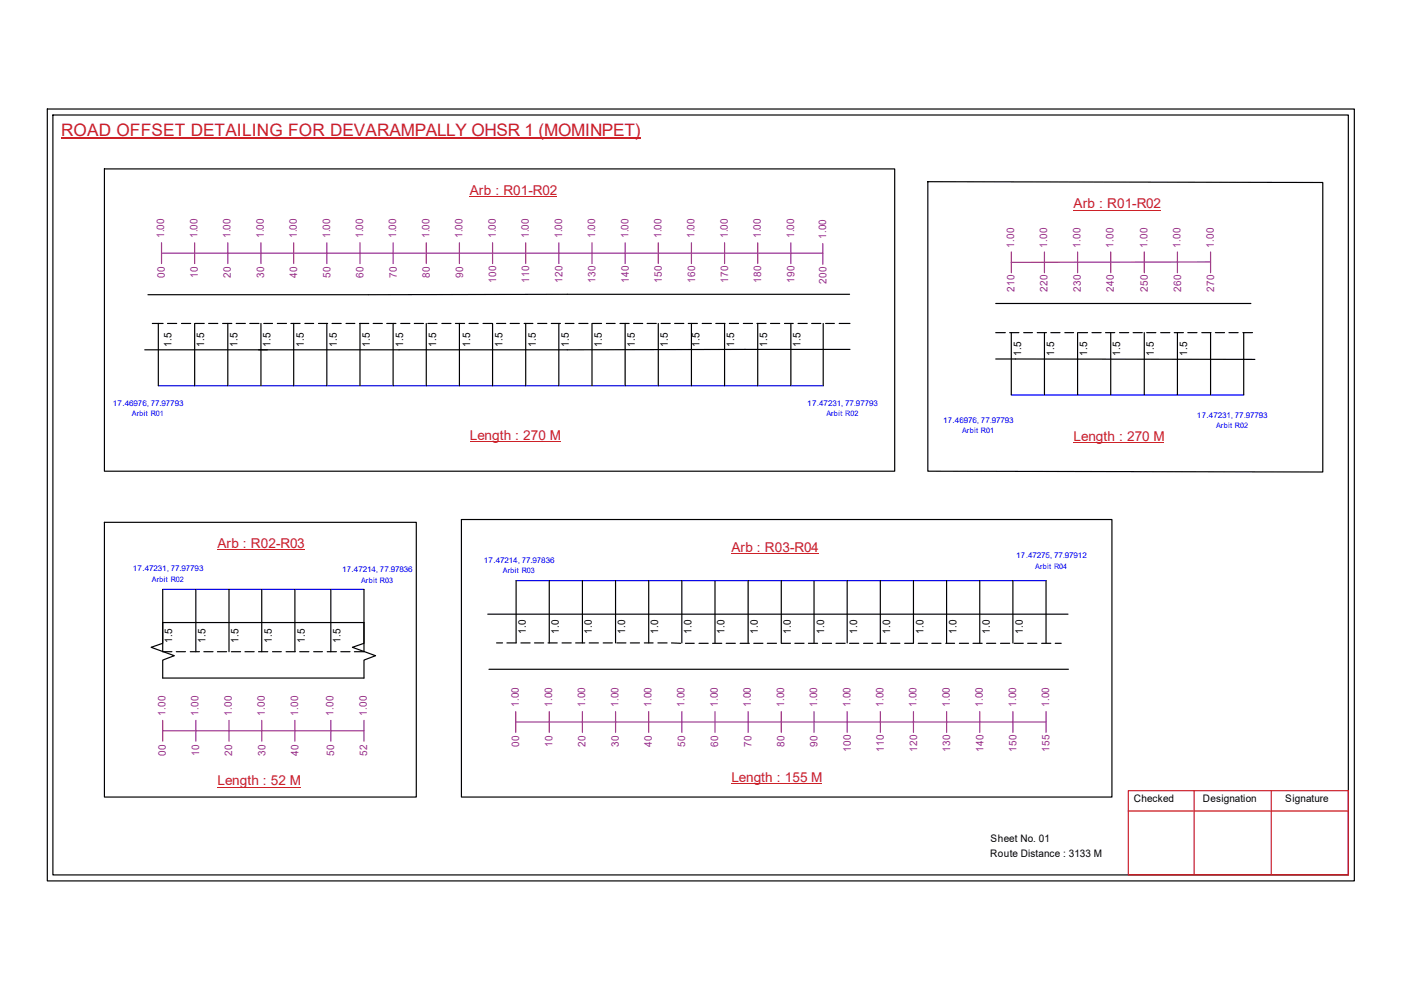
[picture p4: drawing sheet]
<svg xmlns="http://www.w3.org/2000/svg" width="297mm" height="210mm" viewBox="0 0 297 210" stroke-linecap="round" stroke-linejoin="round" font-family="sans-serif">
<g fill="none" stroke="#000" stroke-width=".25">
<path d="M10 23.1h277.1v163.7h-277.1zM11.2 24.4h274.7v161.1h-274.7zM22.1 35.8h167.6v64.1h-167.6zM196.7 38.5l83.8 .2v61.4l-83.8-.2zM32.3 68.6h2.3M33.6 68.6v13.2M35.5 68.6h2M38.5 68.6h1.9M41.3 68.6v13.2M41.4 68.6h1.9M44.2 68.6h2M47.2 68.6h1.9"/>
<path d="M48.3 68.6v13.2M50.1 68.6h1.9M53 68.6h1.9M55.3 68.6v13.2M55.9 68.6h1.9M58.8 68.6h1.9M61.7 68.6h1.9M62.3 68.6v13.2M64.6 68.6h1.9M67.5 68.6h2M69.3 68.6v13.2M70.4 68.6h1.9"/>
<path d="M73.4 68.6h1.8M76.2 68.6h2M76.3 68.6v13.2M79.1 68.6h2M82 68.6h1.9M83.4 68.6v13.2M85 68.6h1.9M87.8 68.6h2M90.4 68.6v13.2M90.7 68.6h2M93.7 68.6h1.9M96.6 68.6h1.9"/>
<path d="M97.4 68.6v13.2M99.4 68.6h2M102.4 68.6h1.9M104.4 68.6v13.2M105.3 68.6h1.9M108.2 68.6h1.9M111.1 68.6h1.9M111.5 68.6v13.2M114 68.6h1.9M116.9 68.6h1.9M118.5 68.6v13.2M119.8 68.6h1.9"/>
<path d="M122.7 68.6h2M125.5 68.6v13.2M125.6 68.6h1.9M128.6 68.6h1.8M131.4 68.6h2M132.5 68.6v13.2M134.3 68.6h2M137.2 68.6h1.9M139.6 68.6v13.2M140.2 68.6h1.9M143 68.6h2M145.9 68.6h2"/>
<path d="M146.6 68.6v13.2M148.9 68.6h1.9M151.8 68.6h1.9M153.6 68.6v13.2M154.6 68.6h2M157.6 68.6h2M160.5 68.6h1.9M160.7 68.6v13.2M163.4 68.6h1.9M166.3 68.6h1.9M167.7 68.6v13.2M169.2 68.6h2"/>
<path d="M172.1 68.6h1.9M174.5 68.6v13.2M175 68.6h1.9M177.9 68.6h2.3M180.1 62.4l-148.7 .1M180.2 74.1l-149.5 .1M211.1 76.1l55 .1M211.1 70.5h2M211.1 64.3h54.1M214.1 70.5h1.9M214.4 70.5v13.2M217 70.5h1.9"/>
<path d="M219.9 70.5h2M221.4 70.5v13.2M222.8 70.5h1.9M225.8 70.5h1.8M228.5 70.5v13.2M228.6 70.5h2M231.5 70.5h2M234.4 70.5h1.9M235.5 70.5v13.2M237.4 70.5h1.9M240.2 70.5h2M242.6 70.5v13.2"/>
<path d="M243.1 70.5h2M246.1 70.5h1.9M249 70.5h1.9M249.6 70.5v13.2M251.8 70.5h2M254.8 70.5h1.9M256.7 70.5v13.2M257.7 70.5h1.9M260.6 70.5h1.9M263.5 70.5h2.1M263.7 70.5v13.2M22.1 110.7h66.2v58.3h-66.2z"/>
<path d="M97.8 110.2h138v58.8h-138zM34.5 132h42.7v4.4l-2.5 .8 4.9 1.8-2.4 1v3.8h-42.7v-3.8l2.5-1-5-1.8 2.5-.8zM34.5 125v13.2h1.9M37.4 138.2h1.9M40.3 138.2h2M41.5 125v13.2M43.2 138.2h2M46.1 138.2h1.9M48.6 125v13.2M49.1 138.2h1.9M51.9 138.2h2M54.8 138.2h2"/>
<path d="M55.5 125v13.2M57.8 138.2h1.8M60.7 138.2h1.9M62.5 125v13.2M63.5 138.2h2M66.5 138.2h1.9M69.4 138.2h1.9M70.1 125v13.2M72.3 138.2h1.9M77.2 125v13.2h-2.1M103.4 130.2h123M105.3 136.3h1.2"/>
<path d="M109.4 123.1v13.2h-1.9M110.4 136.3h2M113.3 136.3h2M116.2 136.3h1.9M116.5 123.1v13.2M119.2 136.3h1.9M122 136.3h2M123.5 123.1v13.2M124.9 136.3h2M127.9 136.3h1.9M130.5 123.1v13.2M130.8 136.3h1.9"/>
<path d="M133.6 136.3h2M136.6 136.3h1.9M137.5 123.1v13.2M139.5 136.3h1.9M142.4 136.3l1.9 .1M144.6 123.1v13.2M145.3 136.4h1.9M148.2 136.4h2M151.1 136.4h1.9M151.6 123.1v13.2M154 136.4h1.9M156.9 136.4h2"/>
<path d="M158.6 123.1v13.2M159.8 136.4h2M162.7 136.4h1.9M165.6 136.4h2M165.6 123.1v13.2M168.5 136.4h2M171.4 136.4h2M172.6 123.1v13.2M174.4 136.4h1.9M177.2 136.4h2M179.6 123.1v13.2M180.1 136.4h2"/>
<path d="M183.1 136.4h1.9M186 136.4h1.9M186.6 123.1v13.2M188.8 136.4h2M191.8 136.4h1.9M193.7 123.1v13.2M194.7 136.4h1.9M197.6 136.4h1.9M200.5 136.4h1.9M200.7 123.1v13.2M203.4 136.4h2M206.3 136.4h1.9"/>
<path d="M207.7 123.1v13.2M209.2 136.4h1.9M212.1 136.4h2M214.8 123.1v13.2M215 136.4h2M217.9 136.4h1.9M220.8 136.4h2M221.8 123.1v13.2M223.7 136.4h1.3M103.7 141.9h122.8"/>
</g>
<path d="M239.2 167.6h46.7v17.9h-46.7zM239.2 172h46.7M253.2 167.6v17.9M269.5 167.6v17.9" fill="none" stroke="#cc1f26" stroke-width=".25"/>
<path d="M13 29.3h122.8" fill="none" stroke="#cd2027" stroke-width=".25"/>
<path d="M33.6 81.8h140.9M214.4 83.7h49.3M34.5 125h42.7M109.4 123.1h112.4" fill="none" stroke="#00f" stroke-width=".25"/>
<g fill="none" stroke="#93278f" stroke-width=".25">
<path d="M34.2 53.7h140.3M34.2 51.5v4.4M41.3 51.5v4.4M48.3 51.5v4.4M55.3 51.5v4.4M62.3 51.5v4.4M69.3 51.5v4.4M76.3 51.5v4.4M83.4 51.5v4.4M90.4 51.5v4.4M97.4 51.5v4.4M104.4 51.5v4.4"/>
<path d="M111.5 51.5v4.4M118.5 51.5v4.4M125.5 51.5v4.4M132.5 51.5v4.4M139.6 51.5v4.4M146.6 51.5v4.4M153.6 51.5v4.4M160.7 51.5v4.4M167.7 51.5v4.4M174.5 51.6v4.4M214.4 53.4v4.4M221.4 53.4v4.4"/>
<path d="M228.5 53.4v4.4M235.5 53.4v4.4M242.6 53.4v4.4M249.6 53.4v4.4M256.7 55.5l-42.3 .1M256.7 53.4v4.4M34.5 154.9h42.7M34.5 152.7v4.4M41.5 152.7v4.4M48.6 152.7v4.4M55.5 152.7v4.4M62.5 152.7v4.4"/>
<path d="M70.1 152.7v4.4M77.2 152.7v4.4M109.3 150.9v4.4M109.4 153.1h112.4M116.5 150.9v4.4M123.5 150.9v4.4M130.5 150.9v4.4M137.5 150.9v4.4M144.6 150.9v4.4M151.6 150.9v4.4M158.6 150.9v4.4M165.6 150.9v4.4"/>
<path d="M172.6 150.9v4.4M179.6 150.9v4.4M186.6 150.9v4.4M193.7 150.9v4.4M200.7 150.9v4.4M207.7 150.9v4.4M214.8 150.9v4.4M221.8 150.9v4.4"/>
</g>
<path d="M99.6 41.7h18.5M227.6 44.5h18.5M99.6 93.6h19.2M227.6 93.8h19.2M46.1 116.5h18.5M155.1 117.4h18.4M46.1 166.9h17.6M155.1 166.2h19.2" fill="none" stroke="#cd2027" stroke-width=".21"/>
<text font-size="3.6" fill="#cd2027" x="13" y="28.9">ROAD OFFSET DETAILING FOR DEVARAMPALLY OHSR 1 (MOMINPET)</text>
<g font-size="2.9" fill="#cd2027">
<text x="99.6" y="41.3">Arb : R01-R02</text>
<text x="227.6" y="44.2">Arb : R01-R02</text>
<text x="99.6" y="93.3">Length : 270 M</text>
<text x="227.6" y="93.5">Length : 270 M</text>
<text x="46.1" y="116.2">Arb : R02-R03</text>
<text x="155.1" y="117.1">Arb : R03-R04</text>
<text x="46.1" y="166.5">Length : 52 M</text>
<text x="155.1" y="165.9">Length : 155 M</text>
</g>
<g font-size="2.2" fill="#93278f">
<text x="34.8" y="50.5" transform="rotate(-90 34.8 50.5)">1.00</text>
<text x="41.9" y="50.5" transform="rotate(-90 41.9 50.5)">1.00</text>
<text x="48.9" y="50.5" transform="rotate(-90 48.9 50.5)">1.00</text>
<text x="55.9" y="50.5" transform="rotate(-90 55.9 50.5)">1.00</text>
<text x="62.9" y="50.5" transform="rotate(-90 62.9 50.5)">1.00</text>
<text x="70" y="50.5" transform="rotate(-90 70 50.5)">1.00</text>
<text x="77" y="50.5" transform="rotate(-90 77 50.5)">1.00</text>
<text x="84" y="50.5" transform="rotate(-90 84 50.5)">1.00</text>
<text x="91.1" y="50.5" transform="rotate(-90 91.1 50.5)">1.00</text>
<text x="98.1" y="50.5" transform="rotate(-90 98.1 50.5)">1.00</text>
<text x="105.1" y="50.5" transform="rotate(-90 105.1 50.5)">1.00</text>
<text x="112.1" y="50.5" transform="rotate(-90 112.1 50.5)">1.00</text>
<text x="119.2" y="50.5" transform="rotate(-90 119.2 50.5)">1.00</text>
<text x="126.2" y="50.5" transform="rotate(-90 126.2 50.5)">1.00</text>
<text x="133.2" y="50.5" transform="rotate(-90 133.2 50.5)">1.00</text>
<text x="140.2" y="50.5" transform="rotate(-90 140.2 50.5)">1.00</text>
<text x="147.3" y="50.5" transform="rotate(-90 147.3 50.5)">1.00</text>
<text x="154.3" y="50.5" transform="rotate(-90 154.3 50.5)">1.00</text>
<text x="161.3" y="50.5" transform="rotate(-90 161.3 50.5)">1.00</text>
<text x="168.4" y="50.5" transform="rotate(-90 168.4 50.5)">1.00</text>
<text x="175.1" y="50.7" transform="rotate(-90 175.1 50.7)">1.00</text>
<text x="215" y="52.5" transform="rotate(-90 215 52.5)">1.00</text>
<text x="222" y="52.5" transform="rotate(-90 222 52.5)">1.00</text>
<text x="229.1" y="52.5" transform="rotate(-90 229.1 52.5)">1.00</text>
<text x="236.1" y="52.5" transform="rotate(-90 236.1 52.5)">1.00</text>
<text x="243.3" y="52.5" transform="rotate(-90 243.3 52.5)">1.00</text>
<text x="250.3" y="52.5" transform="rotate(-90 250.3 52.5)">1.00</text>
<text x="257.3" y="52.5" transform="rotate(-90 257.3 52.5)">1.00</text>
<text x="34.9" y="58.9" transform="rotate(-90 34.9 58.9)">00</text>
<text x="41.9" y="58.9" transform="rotate(-90 41.9 58.9)">10</text>
<text x="49" y="58.9" transform="rotate(-90 49 58.9)">20</text>
<text x="56" y="58.9" transform="rotate(-90 56 58.9)">30</text>
<text x="63" y="58.9" transform="rotate(-90 63 58.9)">40</text>
<text x="70.1" y="58.9" transform="rotate(-90 70.1 58.9)">50</text>
<text x="77.1" y="58.9" transform="rotate(-90 77.1 58.9)">60</text>
<text x="84.1" y="58.9" transform="rotate(-90 84.1 58.9)">70</text>
<text x="91.1" y="58.9" transform="rotate(-90 91.1 58.9)">80</text>
<text x="98.2" y="58.9" transform="rotate(-90 98.2 58.9)">90</text>
<text x="105.2" y="59.9" transform="rotate(-90 105.2 59.9)">100</text>
<text x="112.2" y="59.9" transform="rotate(-90 112.2 59.9)">110</text>
<text x="119.2" y="59.9" transform="rotate(-90 119.2 59.9)">120</text>
<text x="126.3" y="59.9" transform="rotate(-90 126.3 59.9)">130</text>
<text x="133.3" y="59.9" transform="rotate(-90 133.3 59.9)">140</text>
<text x="140.3" y="59.9" transform="rotate(-90 140.3 59.9)">150</text>
<text x="147.4" y="59.9" transform="rotate(-90 147.4 59.9)">160</text>
<text x="154.4" y="59.9" transform="rotate(-90 154.4 59.9)">170</text>
<text x="161.4" y="59.9" transform="rotate(-90 161.4 59.9)">180</text>
<text x="168.4" y="59.9" transform="rotate(-90 168.4 59.9)">190</text>
<text x="175.2" y="60.2" transform="rotate(-90 175.2 60.2)">200</text>
<text x="215.1" y="61.9" transform="rotate(-90 215.1 61.9)">210</text>
<text x="222.1" y="61.9" transform="rotate(-90 222.1 61.9)">220</text>
<text x="229.1" y="61.9" transform="rotate(-90 229.1 61.9)">230</text>
<text x="236.2" y="61.9" transform="rotate(-90 236.2 61.9)">240</text>
<text x="243.4" y="61.9" transform="rotate(-90 243.4 61.9)">250</text>
<text x="250.4" y="61.9" transform="rotate(-90 250.4 61.9)">260</text>
<text x="257.4" y="61.9" transform="rotate(-90 257.4 61.9)">270</text>
<text x="110" y="149.9" transform="rotate(-90 110 149.9)">1.00</text>
<text x="117" y="149.9" transform="rotate(-90 117 149.9)">1.00</text>
<text x="124.1" y="149.9" transform="rotate(-90 124.1 149.9)">1.00</text>
<text x="131.1" y="149.9" transform="rotate(-90 131.1 149.9)">1.00</text>
<text x="138.1" y="149.9" transform="rotate(-90 138.1 149.9)">1.00</text>
<text x="145.2" y="149.9" transform="rotate(-90 145.2 149.9)">1.00</text>
<text x="152.2" y="149.9" transform="rotate(-90 152.2 149.9)">1.00</text>
<text x="159.2" y="149.9" transform="rotate(-90 159.2 149.9)">1.00</text>
<text x="166.2" y="149.9" transform="rotate(-90 166.2 149.9)">1.00</text>
<text x="173.3" y="149.9" transform="rotate(-90 173.3 149.9)">1.00</text>
<text x="180.3" y="149.9" transform="rotate(-90 180.3 149.9)">1.00</text>
<text x="187.3" y="149.9" transform="rotate(-90 187.3 149.9)">1.00</text>
<text x="194.3" y="149.9" transform="rotate(-90 194.3 149.9)">1.00</text>
<text x="201.4" y="149.9" transform="rotate(-90 201.4 149.9)">1.00</text>
<text x="208.4" y="149.9" transform="rotate(-90 208.4 149.9)">1.00</text>
<text x="215.4" y="149.9" transform="rotate(-90 215.4 149.9)">1.00</text>
<text x="222.5" y="149.9" transform="rotate(-90 222.5 149.9)">1.00</text>
<text x="35.1" y="151.7" transform="rotate(-90 35.1 151.7)">1.00</text>
<text x="42.1" y="151.7" transform="rotate(-90 42.1 151.7)">1.00</text>
<text x="49.1" y="151.7" transform="rotate(-90 49.1 151.7)">1.00</text>
<text x="56.2" y="151.7" transform="rotate(-90 56.2 151.7)">1.00</text>
<text x="63.2" y="151.7" transform="rotate(-90 63.2 151.7)">1.00</text>
<text x="70.7" y="151.7" transform="rotate(-90 70.7 151.7)">1.00</text>
<text x="77.8" y="151.7" transform="rotate(-90 77.8 151.7)">1.00</text>
<text x="35.2" y="160.2" transform="rotate(-90 35.2 160.2)">00</text>
<text x="42.2" y="160.2" transform="rotate(-90 42.2 160.2)">10</text>
<text x="49.2" y="160.2" transform="rotate(-90 49.2 160.2)">20</text>
<text x="56.3" y="160.2" transform="rotate(-90 56.3 160.2)">30</text>
<text x="63.3" y="160.2" transform="rotate(-90 63.3 160.2)">40</text>
<text x="70.8" y="160.2" transform="rotate(-90 70.8 160.2)">50</text>
<text x="77.8" y="160.2" transform="rotate(-90 77.8 160.2)">52</text>
<text x="110.1" y="158.3" transform="rotate(-90 110.1 158.3)">00</text>
<text x="117.1" y="158.3" transform="rotate(-90 117.1 158.3)">10</text>
<text x="124.2" y="158.3" transform="rotate(-90 124.2 158.3)">20</text>
<text x="131.2" y="158.3" transform="rotate(-90 131.2 158.3)">30</text>
<text x="138.2" y="158.3" transform="rotate(-90 138.2 158.3)">40</text>
<text x="145.2" y="158.3" transform="rotate(-90 145.2 158.3)">50</text>
<text x="152.3" y="158.3" transform="rotate(-90 152.3 158.3)">60</text>
<text x="159.3" y="158.3" transform="rotate(-90 159.3 158.3)">70</text>
<text x="166.3" y="158.3" transform="rotate(-90 166.3 158.3)">80</text>
<text x="173.4" y="158.3" transform="rotate(-90 173.4 158.3)">90</text>
<text x="180.4" y="159.3" transform="rotate(-90 180.4 159.3)">100</text>
<text x="187.4" y="159.3" transform="rotate(-90 187.4 159.3)">110</text>
<text x="194.4" y="159.3" transform="rotate(-90 194.4 159.3)">120</text>
<text x="201.5" y="159.3" transform="rotate(-90 201.5 159.3)">130</text>
<text x="208.5" y="159.3" transform="rotate(-90 208.5 159.3)">140</text>
<text x="215.5" y="159.3" transform="rotate(-90 215.5 159.3)">150</text>
<text x="222.5" y="159.3" transform="rotate(-90 222.5 159.3)">155</text>
</g>
<g font-size="2.2">
<text x="36.4" y="73.6" transform="rotate(-90 36.4 73.6)">1.5</text>
<text x="43.3" y="73.6" transform="rotate(-90 43.3 73.6)">1.5</text>
<text x="50.3" y="73.6" transform="rotate(-90 50.3 73.6)">1.5</text>
<text x="57.4" y="73.6" transform="rotate(-90 57.4 73.6)">1.5</text>
<text x="64.4" y="73.6" transform="rotate(-90 64.4 73.6)">1.5</text>
<text x="71.4" y="73.6" transform="rotate(-90 71.4 73.6)">1.5</text>
<text x="78.4" y="73.6" transform="rotate(-90 78.4 73.6)">1.5</text>
<text x="85.5" y="73.6" transform="rotate(-90 85.5 73.6)">1.5</text>
<text x="92.5" y="73.6" transform="rotate(-90 92.5 73.6)">1.5</text>
<text x="99.7" y="73.6" transform="rotate(-90 99.7 73.6)">1.5</text>
<text x="106.5" y="73.6" transform="rotate(-90 106.5 73.6)">1.5</text>
<text x="113.6" y="73.6" transform="rotate(-90 113.6 73.6)">1.5</text>
<text x="120.6" y="73.6" transform="rotate(-90 120.6 73.6)">1.5</text>
<text x="127.6" y="73.6" transform="rotate(-90 127.6 73.6)">1.5</text>
<text x="134.6" y="73.6" transform="rotate(-90 134.6 73.6)">1.5</text>
<text x="141.6" y="73.6" transform="rotate(-90 141.6 73.6)">1.5</text>
<text x="148.3" y="73.6" transform="rotate(-90 148.3 73.6)">1.5</text>
<text x="155.7" y="73.6" transform="rotate(-90 155.7 73.6)">1.5</text>
<text x="162.7" y="73.6" transform="rotate(-90 162.7 73.6)">1.5</text>
<text x="169.7" y="73.6" transform="rotate(-90 169.7 73.6)">1.5</text>
<text x="216.5" y="75.5" transform="rotate(-90 216.5 75.5)">1.5</text>
<text x="223.5" y="75.5" transform="rotate(-90 223.5 75.5)">1.5</text>
<text x="230.5" y="75.5" transform="rotate(-90 230.5 75.5)">1.5</text>
<text x="237.5" y="75.5" transform="rotate(-90 237.5 75.5)">1.5</text>
<text x="244.6" y="75.5" transform="rotate(-90 244.6 75.5)">1.5</text>
<text x="251.7" y="75.5" transform="rotate(-90 251.7 75.5)">1.5</text>
<text x="36.5" y="136.2" transform="rotate(-90 36.5 136.2)">1.5</text>
<text x="43.6" y="136.2" transform="rotate(-90 43.6 136.2)">1.5</text>
<text x="50.6" y="136.2" transform="rotate(-90 50.6 136.2)">1.5</text>
<text x="57.6" y="136.2" transform="rotate(-90 57.6 136.2)">1.5</text>
<text x="64.6" y="136.2" transform="rotate(-90 64.6 136.2)">1.5</text>
<text x="72.2" y="136.2" transform="rotate(-90 72.2 136.2)">1.5</text>
<text x="111.5" y="134.4" transform="rotate(-90 111.5 134.4)">1.0</text>
<text x="118.5" y="134.4" transform="rotate(-90 118.5 134.4)">1.0</text>
<text x="125.5" y="134.4" transform="rotate(-90 125.5 134.4)">1.0</text>
<text x="132.5" y="134.4" transform="rotate(-90 132.5 134.4)">1.0</text>
<text x="139.6" y="134.4" transform="rotate(-90 139.6 134.4)">1.0</text>
<text x="146.6" y="134.4" transform="rotate(-90 146.6 134.4)">1.0</text>
<text x="153.6" y="134.4" transform="rotate(-90 153.6 134.4)">1.0</text>
<text x="160.7" y="134.4" transform="rotate(-90 160.7 134.4)">1.0</text>
<text x="167.7" y="134.4" transform="rotate(-90 167.7 134.4)">1.0</text>
<text x="174.7" y="134.4" transform="rotate(-90 174.7 134.4)">1.0</text>
<text x="181.7" y="134.4" transform="rotate(-90 181.7 134.4)">1.0</text>
<text x="188.8" y="134.4" transform="rotate(-90 188.8 134.4)">1.0</text>
<text x="195.8" y="134.4" transform="rotate(-90 195.8 134.4)">1.0</text>
<text x="202.8" y="134.4" transform="rotate(-90 202.8 134.4)">1.0</text>
<text x="209.8" y="134.4" transform="rotate(-90 209.8 134.4)">1.0</text>
<text x="216.9" y="134.4" transform="rotate(-90 216.9 134.4)">1.0</text>
<text x="240.4" y="170.1">Checked</text>
<text x="255.1" y="170.1">Designation</text>
<text x="272.5" y="170.1">Signature</text>
<text x="210" y="178.6">Sheet No. 01</text>
<text x="209.9" y="181.7">Route Distance : 3133 M</text>
</g>
<g font-size="1.7" fill="#00f">
<text x="23.9" y="86.1">17.46976, 77.97793</text>
<text x="171.2" y="86.1">17.47231, 77.97793</text>
<text x="199.9" y="89.7">17.46976, 77.97793</text>
<text x="253.8" y="88.6">17.47231, 77.97793</text>
<text x="102.6" y="119.4">17.47214, 77.97836</text>
<text x="215.4" y="118.4">17.47275, 77.97912</text>
<text x="28.1" y="121.2">17.47231, 77.97793</text>
<text x="72.5" y="121.3">17.47214, 77.97836</text>
</g>
<g font-size="1.6" fill="#00f">
<text x="28" y="88.2">Arbit R01</text>
<text x="175.2" y="88.2">Arbit R02</text>
<text x="204" y="91.9">Arbit R01</text>
<text x="257.8" y="90.8">Arbit R02</text>
<text x="32.2" y="123.4">Arbit R02</text>
<text x="76.6" y="123.5">Arbit R03</text>
<text x="106.6" y="121.6">Arbit R03</text>
<text x="219.5" y="120.6">Arbit R04</text>
</g>
</svg>
